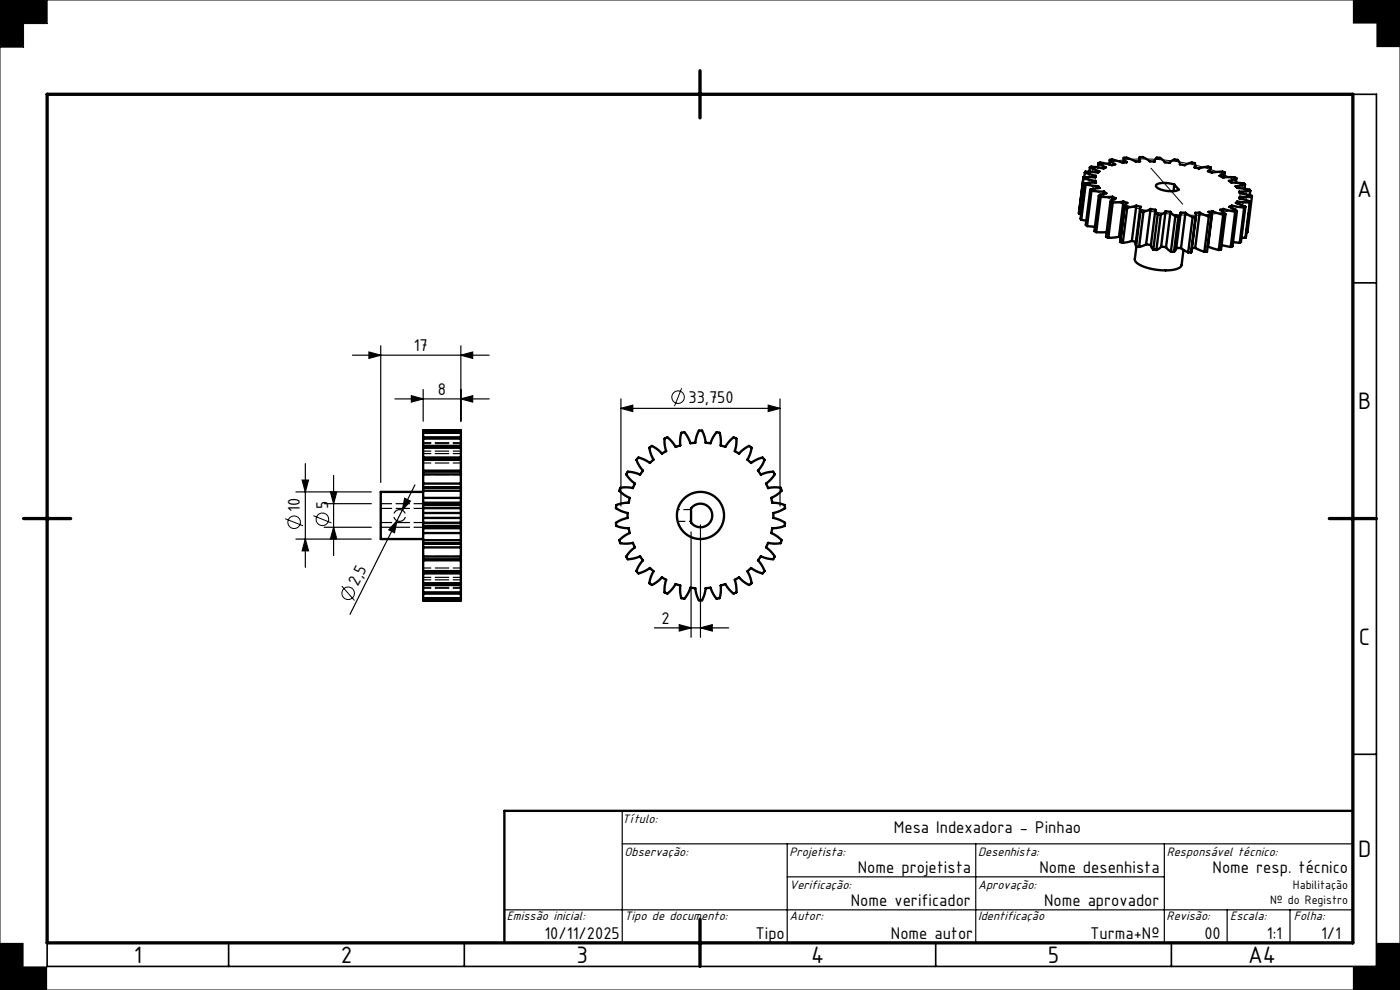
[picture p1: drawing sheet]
<svg xmlns="http://www.w3.org/2000/svg" width="297mm" height="210mm" viewBox="0 0 297 210" stroke-linecap="round" stroke-linejoin="round" font-family="sans-serif">
<g fill="none" stroke="#000" stroke-width=".21">
<path d="M0 0h297v210h-297zM10 0v5h-5v5h-5M148.1 19.6l.8 .8M148.5 19.5v1M148.9 19.6l-.8 .8M148 20h1M231.7 36.2a13.4 13.4 0 0 1 7.8-2.4 43.9 43.9 0 0 1 21.4 3.8 5.8 5.8 0 0 1 3.6 3.9 3.4 3.4 0 0 1-2.7 2.8 33.9 33.9 0 0 1-15.9 .8 30.6 30.6 0 0 1-13.2-4.6 3.2 3.2 0 0 1-1.6-3.4zM244.1 35.6l6.8 7.8M144.6 82.3l-1.5 3.8M9.5 110h1M9.6 109.6l.8 .8M10 109.5v1"/>
<path d="M10.4 109.6l-.8 .8M60.5 110l3.8 1.5M66.5 109.4l3.8 1.5M72.5 124.3l2.7 3.1"/>
<circle cx="143.9" cy="84.2" r="1.33"/>
<circle cx="62.4" cy="110.8" r="1.33"/>
<circle cx="68.4" cy="110.2" r="1.33"/>
<circle cx="73.9" cy="125.8" r="1.33"/>
</g>
<g fill="none" stroke="#000" stroke-width=".25">
<path d="M74.8 75.3h29M78.3 74.7l2.5 .6-2.5 .7zM80.8 73.3v29M97.8 75.3l2.5-.6v1.3zM97.8 73.3v16M64.8 98.3v22M83.8 84.6h20M87.3 83.9l2.5 .7-2.5 .7zM89.8 82.6v6.7M97.8 84.6l2.5-.7v1.4zM131.7 86.6l2.5-.6v1.3zM131.7 84.6v22.7"/>
<path d="M131.7 86.6h33.8M163 86l2.5 .6-2.5 .7zM165.5 84.6v22.7M62.8 104.3h16M62.8 114.3h16M64.1 101.8h1.3l-.6 2.5zM64.8 114.3l.6 2.5h-1.3zM68.8 106.8h10M68.8 111.8h10M70.1 104.3h1.3l-.6 2.5zM70.8 111.8l.6 2.5h-1.3zM70.8 100.8v17"/>
<path d="M84.2 110.5l-.5 2.5-1.2-.6zM85.9 105.7l1.2 .6-1.8 1.9zM88 102.9l-13.8 27.4M146.6 112.8v22.4M148.6 111.3v23.9M138.8 133.2h15.8M144.1 132.5l2.5 .7-2.5 .7zM148.6 133.2l2.5-.7v1.4zM132 179h155M132 172v28M167 179v21M207 179v21"/>
<path d="M247 179v21M107 193h180M167 186h80M260.3 193v7M273.7 193v7"/>
</g>
<path d="M10 20h282v185h-282zM287 20v180h-277M287 60h5M282 110h10M287 160h5M148.5 195v10M48.5 200v5M98.5 200v5M198.5 200v5M248.5 200v5" fill="none" stroke="#000" stroke-width=".35"/>
<g fill="none" stroke="#000" stroke-width=".5">
<path d="M229.8 37.6v.2M229.8 37.6l-.9 7.7M229.8 37.8l2.6 .6M229.8 37.8l-.9 7.5M230.1 36.6l2.4 .7-.1 .3h-2.6M230.1 36.6l-.1 1M230.2 38.9l.1 .2M230.2 38.9l-1 7.5 .2 .2M230.3 39.1l2.7 .4M230.3 39.1l-.9 7.5M231.2 35.5l2 .8-.3 .3-2.6-.2-.2 .2M231.2 35.5l-.1 .9"/>
<path d="M232.4 38.4l.1 .3-2.3 .2M232.4 38.4l-.1 .3M233 39.5l.3 .4-2 .3M233 39.5l-.1 .4M233 34.6l1.6 .9-.2 .1a1.12 1.12 0 0 1-1.3 0l-1.6-.3-.3 .2M233 34.6l-.1 .9M235.4 33.9l1.2 1h-.3a1.4 1.4 0 0 1-1.3-.1l-1.6-.3-.4 .1M235.4 33.9l-.1 1M238.4 33.5l.6 .9-.8 .1-2.3-.7-.5 .1M238.4 33.5h.1a4.2 4.2 0 0 1 2.5 .8l.9-.1-.2-.2a.48 .48 0 0 1 .1-.6 .48 .48 0 0 1 .6-.1l.9 .5a2.03 2.03 0 0 0 1.6 .5M238.4 33.5l-.1 1M241.7 33.6l-.1 .6"/>
<path d="M244.9 34.3a.92 .92 0 0 1 .8-.9 .92 .92 0 0 1 1 .6 1.27 1.27 0 0 0 1.5 .4 1.11 1.11 0 0 1 1.2-.5 1.11 1.11 0 0 1 .9 1h.5a2.03 2.03 0 0 0 1.6-.3 .69 .69 0 0 1 .9-.1 .69 .69 0 0 1 .2 .9l-.1 .1 .5 .1a1.32 1.32 0 0 0 1.3-.1l1.1-.2 .5 .2M244.9 34.1v.2M245.3 39.2a4.8 4.8 0 0 1 3.8 0l1 1a5 5 0 0 1-4.8-.7zM249.1 39.2l-.2 1.4M253.6 35.1l-.1 .4M256.8 35.5l-.1 1M256.8 35.5l-.1 .4-.5 .4 .8 .3a4.5 4.5 0 0 1 2.8 0M259.8 36.6l-1.1 .7 .7 .3h2.5l.4 .2M259.8 36.6l-.1 1M262.3 37.8l-1.6 .6 .2 .1a1.26 1.26 0 0 0 1.3 .3h.7a1.11 1.11 0 0 1 1.1 .2l.1 .1M262.3 37.8l-.1 1M264.1 39.1l-2 .4 .3 .4 2.7 .3 .1 .3"/>
<path d="M264.1 39.1l-.1 .9M228.9 45.3l.5 .1M229.4 46.6l1.1 .2M230.6 47.9l1.7 .2M231.3 40.2l.3 .3M231.3 40.2l-1 7.5 .3 .2M231.6 40.5l2.6 .1M231.6 40.5l-1 7.4M232.6 49.2h2.2M233.1 41.5l.4 .3M233.1 41.5l-.9 7.5 .4 .2M233.5 41.8l-.9 7.4"/>
<path d="M234.2 40.6l.5 .4-1.6 .5M234.2 40.6l-.1 .5M235.6 42.8l.5 .2M235.6 42.8l-1 7.4 .5 .3M236 41.7l.7 .4-1.1 .7M236 41.7l-2.5 .1M236 41.7l-.1 .8M236.1 43l-1 7.5M237.4 50.2l-2.3 .3M237.4 50.2l.3 .2M237.6 51.3l.6 .2M237.6 51.3h.1"/>
<path d="M238.3 42.7l.9 .3-.3 .2a.43 .43 0 0 0-.2 .7l.4 .1M238.3 42.7l-2.2 .3M238.3 42.7l-.9 7.5M238.6 43.8l-1 7.5M239.1 44l-.9 7.5M240.1 51.1l-1.9 .4M240.1 51.1l.9 .2M241 52.2l.6 .2M241.1 43.6l.9 .3-.1 .4 .1 .5M241.1 43.6l-2 .4M241.1 43.6l-1 7.5M241.1 52.3l-.4 2.7a2.05 2.05 0 0 0 1.7 1.5 11.3 11.3 0 0 0 7.8 .3l.5-.6 .4-3.2"/>
<path d="M241.9 44.3l-1 7.4 .1 .5M242 44.8l.6 .1M242 44.8l-1 7.4M242.6 44.9l-1 7.5M243.1 51.8l-1.5 .6M243.1 51.8l1.1 .2M244.1 44.3l1 .2M244.1 44.3l-1.5 .6M244.1 44.3l-1 7.5M244.2 52l.1 .5 .4 .4M244.7 52.9l.6 .1M245.1 44.5l.1 .5 .4 .5"/>
<path d="M245.1 44.5l-.9 7.5M245.6 45.5h.7M245.6 45.5l-.9 7.4M246.3 45.5l-1 7.5M246.3 52.3l-1 .7M246.3 52.3l1.1 .1M247.3 44.8l1 .1M247.3 44.8l-1 .7M247.3 44.8l-1 7.5M247.4 52.4l1 1M248.3 44.9l1 1M248.3 44.9l-.9 7.5"/>
<path d="M248.4 53.4h.7M249.3 45.9h.7M249.3 45.9l-.9 7.5M249.5 52.6h1M250 45.9l-.9 7.5M250.5 45.2l-1 7.5-.4 .7M250.5 52.6l1.6 .9M251.5 45.1l1.5 .9M251.5 45.1h-.4a.47 .47 0 0 0-.5 0 .47 .47 0 0 0-.2 .4l-.4 .4M251.5 45.1l-1 7.5M252.1 53.5h.6M253 46h.6"/>
<path d="M253 46l-.9 7.5M253.6 52.6l1.9 .8M253.6 52.6h-.7M253.6 46l-.9 7.5M253.7 45.8l-1 7.7M254.5 45.1l1.9 .8M254.5 45.1h-.9l.1 .5-.1 .4M254.5 45.1l-.9 7.5M256.3 52.3l2.2 .7M256.3 52.3h-.1M256.4 45.9l-.9 7.5M257 45.9h-.6"/>
<path d="M257 45.9l-.9 7.5h-.6M257.2 44.8l2.3 .7M257.2 44.8l-.8 .1 .6 1M257.2 44.8l-.9 7.5M259.2 52l1.9 .4M259.5 45.5l-1 7.5M259.5 44.3l2.5 .6M259.5 44.3l-.7 .2 1.2 1M259.5 44.3l-.1 .6M260 45.5h-.5M260 45.5l-1 7.4-.5 .1M261.3 43.6l2.6 .4"/>
<path d="M261.3 43.6l-.5 .3 1.6 .9M261.3 43.6l-.1 .5M261.6 51.3l1.4 .2M262 44.9l-.9 7.5M262.4 44.8l-.4 .1M262.4 44.8l-.9 7.4-.4 .2M262.5 42.7l2.6 .3M262.5 42.7l-.3 .3 2 .9M262.5 42.7l-.1 .4M263 41.7l2.6 .1M263 41.7l-.1 .4 2.4 .7M263 41.7v.4"/>
<path d="M263.4 50.4l.8 .1M263.9 44l-.9 7.5M264.2 43.9l-.3 .1M264.2 43.9l-.9 7.4-.3 .2M265.1 43l-.9 7.5M265.2 40.5l-2.3 .1 .1 .4 2.6 .5v.3M265.2 40.5l-.1 .9M265.3 42.8l-.2 .2M265.3 42.8l-1.1 7.7M265.6 41.8l-1 7.4-.1 .1M89.8 97.1v.4M89.8 97.5v2.3"/>
<path d="M89.8 99.8v.3M89.8 94.6v.4M89.8 95v2.1M89.8 93v1.6M89.8 92.8v.2M89.8 91.8v1M89.8 91.7v.1M89.8 91.3v.4M89.8 91.3h.1M89.8 91.3h8M89.8 97.5h8M89.8 97.1h8"/>
<path d="M89.8 99.8h8M89.8 95h8M89.8 94.6h8M89.8 93h8M89.8 92.8h8M89.8 91.8h8M89.8 91.7h8M97.8 97.1v.4M97.8 97.5v2.3M97.8 99.8v.3M97.8 94.6v.4M97.8 95v2.1"/>
<path d="M97.8 93v1.6M97.8 92.8v.2M97.8 91.8v1M97.8 91.7v.1M97.8 91.3v.4M97.8 91.3h.1M135.4 97.1l1.3 .4 1.2 .7 .7-.7-.7-1.9a.62 .62 0 0 1 .3-.9l.1-.1 .9 .5 1.2 1.1 .9-.5-.3-2a.62 .62 0 0 1 .4-.9h.2l.7 .6 1 1.4 1-.3 .1-2a.62 .62 0 0 1 .6-.8h.2l.6 .8 .7 1.5 1-.1 .5-1.9a.62 .62 0 0 1 .8-.7h.1l.4 1 .4 1.6 1 .1 .9-1.8a.62 .62 0 0 1 .9-.4h.2l.2 1v1.7l1 .3 1.2-1.6a.62 .62 0 0 1 1-.2h.1v1l-.3 1.7 .9 .5 1.5-1.3a.62 .62 0 0 1 1 0l.1 .1-.2 1-.6 1.5 .7 .7 1.8-.9a.62 .62 0 0 1 1 .1l.1 .1-.4 1-1 1.3 .6 .9 2-.6a.62 .62 0 0 1 .9 .4l.1 .1-.6 .8-1.3 1.2 .4 .9 2-.1a.62 .62 0 0 1 .9 .5v.2l-.7 .7-1.5 .8 .2 1 2 .3a.62 .62 0 0 1 .7 .7v.2l-.8 .5-1.6 .5v1.1l1.9 .6a.62 .62 0 0 1 .5 .9v.2l-1 .3-1.7 .1-.2 1.1 1.7 1a.62 .62 0 0 1 .4 1l-.1 .1-1 .1-1.7-.1-.4 .9 1.5 1.4a.62 .62 0 0 1 .1 1l-.1 .1-1-.1-1.6-.5-.6 .9 1.1 1.6a.62 .62 0 0 1 0 1l-.1 .1-1-.3-1.5-.8-.7 .7 .7 1.8a.62 .62 0 0 1-.3 1l-.1 .1-.9-.5-1.2-1.1-.9 .5 .3 2a.62 .62 0 0 1-.4 .9h-.2l-.7-.7-1-1.3-1 .3-.1 2a.62 .62 0 0 1-.6 .8h-.2l-.6-.8-.7-1.5-1 .1-.5 1.9a.62 .62 0 0 1-.8 .6h-.1l-.4-.9-.4-1.6-1-.1-.9 1.8a.62 .62 0 0 1-.9 .4h-.2l-.2-1v-1.7l-1-.3-1.2 1.6a.62 .62 0 0 1-1 .2l-.1-.1v-1l.3-1.6-.9-.5-1.5 1.3a.62 .62 0 0 1-1 0l-.1-.1 .2-1 .6-1.5-.7-.7-1.8 .9a.62 .62 0 0 1-1-.1l-.1-.2 .4-.9 1-1.3-.6-.9-1.9 .6a.62 .62 0 0 1-1-.4l-.1-.1 .6-.9 1.3-1.1-.4-.9-2 .1a.62 .62 0 0 1-.9-.6v-.1l.7-.7 1.5-.8-.2-1.1-2-.2a.62 .62 0 0 1-.7-.7v-.2l.8-.5 1.6-.5v-1.1l-1.9-.7a.62 .62 0 0 1-.5-.8v-.2l1-.3 1.7-.2 .2-1-1.7-1a.62 .62 0 0 1-.4-1l.1-.1 1-.1 1.7 .1 .4-.9-1.5-1.4a.62 .62 0 0 1-.1-1l.1-.1 1 .1 1.6 .5 .6-.9-1.1-1.6a.62 .62 0 0 1 0-1zM89.8 109.9v1M89.8 110.9v.7M89.8 107.1v.7M89.8 107.8v1M89.8 106.6v.5"/>
<path d="M89.8 111.6v.4M89.8 103.5v.6M89.8 104.1v1.5M89.8 113.1v1.5M89.8 114.6v.6M89.8 103.4v.1M89.8 115.2v.1M89.8 100.1v.5M89.8 100.6v2M89.8 116.1v2M89.8 118.1v.5M89.8 108.8v1.1"/>
<path d="M89.8 105.6v1M89.8 112v1.1M89.8 102.6v.8M89.8 115.3v.8M89.8 118.9v2.2M89.8 118.6v.3M89.8 104.3h-9v10h9M89.8 106.6h8M89.8 112h8M89.8 103.4h8M89.8 115.3h8M89.8 110.9h8"/>
<path d="M89.8 109.9h8M89.8 111.6h8M89.8 107.8h8M89.8 107.1h8M89.8 108.8h8M89.8 104.1h8M89.8 103.5h8M89.8 105.6h8M89.8 114.6h8M89.8 113.1h8M89.8 115.2h8M89.8 100.6h8"/>
<path d="M89.8 100.1h8M89.8 102.6h8M89.8 118.1h8M89.8 116.1h8M89.8 118.6h8M89.8 118.9h8M97.8 109.9v1M97.8 110.9v.7M97.8 107.1v.7M97.8 107.8v1M97.8 106.6v.5M97.8 111.6v.4"/>
<path d="M97.8 103.5v.6M97.8 104.1v1.5M97.8 113.1v1.5M97.8 114.6v.6M97.8 103.4v.1M97.8 115.2v.1M97.8 100.1v.5M97.8 100.6v2M97.8 116.1v2M97.8 118.1v.5M97.8 108.8v1.1M97.8 105.6v1"/>
<path d="M97.8 112v1.1M97.8 102.6v.8M97.8 115.3v.8M97.8 118.9v2.2M97.8 118.6v.3M146.8 107.6a2.5 2.5 0 0 1 3.6 0 2.5 2.5 0 0 1-.2 3.7 2.5 2.5 0 0 1-3.6-.5v-3zM89.8 121.1v.5M89.8 121.6v2.1M89.8 123.7v.4M89.8 124.1v1.6M89.8 125.7v.2M89.8 125.9v1"/>
<path d="M89.8 126.9v.1M89.8 127v.3M89.8 127.3h.1M89.8 127.3h8M89.8 121.1h8M89.8 121.6h8M89.8 123.7h8M89.8 124.1h8M89.8 125.7h8M89.8 125.9h8M89.8 126.9h8M89.8 127h8"/>
<path d="M97.8 121.1v.5M97.8 121.6v2.1M97.8 123.7v.4M97.8 124.1v1.6M97.8 125.7v.2M97.8 125.9v1M97.8 126.9v.1M97.8 127v.3M97.8 127.3h.1M287 172h-180v28"/>
<circle cx="148.6" cy="109.3" r="5"/>
</g>
<path d="M148.5 15v10M10 20h277v180h-277zM5 110h10M282 110h10M148.5 195v10" fill="none" stroke="#000" stroke-width=".7"/>
<path d="M0 0v10h5v-5h5v-5zM0 200v10h10v-5h-5v-5zM287 205v5h10v-10h-5v5zM287 0v5h5v5h5v-10z" fill-rule="evenodd" fill="#000"/>
<g fill="none" stroke="#000" stroke-width=".25" stroke-dasharray="3 .8" stroke-dashoffset="1.3" stroke-linecap="butt">
<path d="M89.8 97.5h8M89.8 98.2h8M89.8 95.7h8M89.8 96.2h8M89.8 94.5h8M89.8 94.8h8M89.8 93.9h8M89.8 94h8M89.8 106.6h8M89.8 112h8M89.8 103.5h8M89.8 115.2h8"/>
<path d="M89.8 100.7h8M89.8 118h8M89.8 121.2h8M89.8 120.5h8M89.8 123h8M89.8 122.5h8M89.8 124.2h8M89.8 123.9h8M89.8 124.8h8M89.8 124.7h8"/>
</g>
<path d="M80.8 111.8h17M97.8 107.8h-17M97.8 110.8h-17M97.8 106.8h-17" fill="none" stroke="#000" stroke-width=".25" stroke-dasharray="3 .8" stroke-dashoffset=".6" stroke-linecap="butt"/>
<path d="M84.8 110.6a1.25 1.25 0 0 0 1.1-1.8 1.25 1.25 0 0 0-2.1-.2 1.25 1.25 0 0 0 .8 2h.2M143.8 110.6h2.8M146.6 108.1h-2.8" fill="none" stroke="#000" stroke-width=".25" stroke-dasharray="3 .8" stroke-dashoffset="1.4" stroke-linecap="butt"/>
<g fill="#000">
<path d="M87.3 83.9l2.5 .7-2.5 .7zM97.8 84.6l2.5-.7v1.4zM78.3 74.7l2.5 .6-2.5 .7zM97.8 75.3l2.5-.6v1.3zM131.7 86.6l2.5-.6v1.3zM163 86l2.5 .6-2.5 .7zM144.1 132.5l2.5 .7-2.5 .7zM148.6 133.2l2.5-.7v1.4z"/>
<path d="M70.1 104.3h1.3l-.6 2.5zM70.8 111.8l.6 2.5h-1.3zM64.1 101.8h1.3l-.6 2.5zM64.8 114.3l.6 2.5h-1.3z"/>
<path d="M85.9 105.7l-.6 2.5 1.8-1.9zM84.2 110.5l-1.7 1.9 1.2 .6z"/>
</g>
<g font-size="5.4">
<text x="287.9" y="41.8">A</text>
<text x="288.1" y="86.8">B</text>
<text x="288.3" y="136.8">C</text>
<text x="288.1" y="181.8">D</text>
<text x="28.4" y="204.3">1</text>
<text x="72.3" y="204.3">2</text>
<text x="122.3" y="204.3">3</text>
<text x="172.1" y="204.3">4</text>
<text x="222.3" y="204.3">5</text>
<text x="264.8" y="204.2">A4</text>
</g>
<g font-size="3.9">
<text x="87.8" y="74.4">17</text>
<text x="92.9" y="83.7">8</text>
<text x="146" y="85.5">33,750</text>
<text x="69.6" y="108" transform="rotate(-90 69.6 108)">5</text>
<text x="63.6" y="108.6" transform="rotate(-90 63.6 108.6)">10</text>
<text x="75.9" y="124.4" transform="rotate(-63 75.9 124.4)">2,5</text>
<text x="140.3" y="132.3">2</text>
<text x="189.6" y="176.6">Mesa Indexadora - Pinhao</text>
<text x="182" y="185.1">Nome projetista</text>
<text x="220.5" y="185.1">Nome desenhista</text>
<text x="257.2" y="185.1">Nome resp. técnico</text>
<text x="180.5" y="192.1">Nome verificador</text>
<text x="221.5" y="192.1">Nome aprovador</text>
<text x="115.5" y="199.1">10/11/2025</text>
<text x="160.3" y="199.1">Tipo</text>
<text x="189" y="199.1">Nome autor</text>
<text x="231.2" y="199.1">Turma+Nº</text>
<text x="255.5" y="199.1">00</text>
<text x="268.8" y="199.1">1:1</text>
<text x="280.3" y="199.1">1/1</text>
</g>
<g font-size="2.9">
<text x="132" y="174.7">Título:</text>
<text x="132.5" y="181.7">Observação:</text>
<text x="167.5" y="181.7">Projetista:</text>
<text x="207.5" y="181.7">Desenhista:</text>
<text x="247.5" y="181.7">Responsável técnico:</text>
<text x="167.5" y="188.7">Verificação:</text>
<text x="207.5" y="188.7">Aprovação:</text>
<text x="107.5" y="195.2">Emissão inicial:</text>
<text x="132.5" y="195.2">Tipo de documento:</text>
<text x="167.5" y="195.2">Autor:</text>
<text x="207.5" y="195.2">Identificação</text>
<text x="247.5" y="195.2">Revisão:</text>
<text x="261" y="195.2">Escala:</text>
<text x="274.5" y="195.2">Folha:</text>
</g>
<g font-size="2.8">
<text x="269.4" y="191.7">Nº do Registro</text>
<text x="274.3" y="188.7">Habilitação</text>
</g>
</svg>
